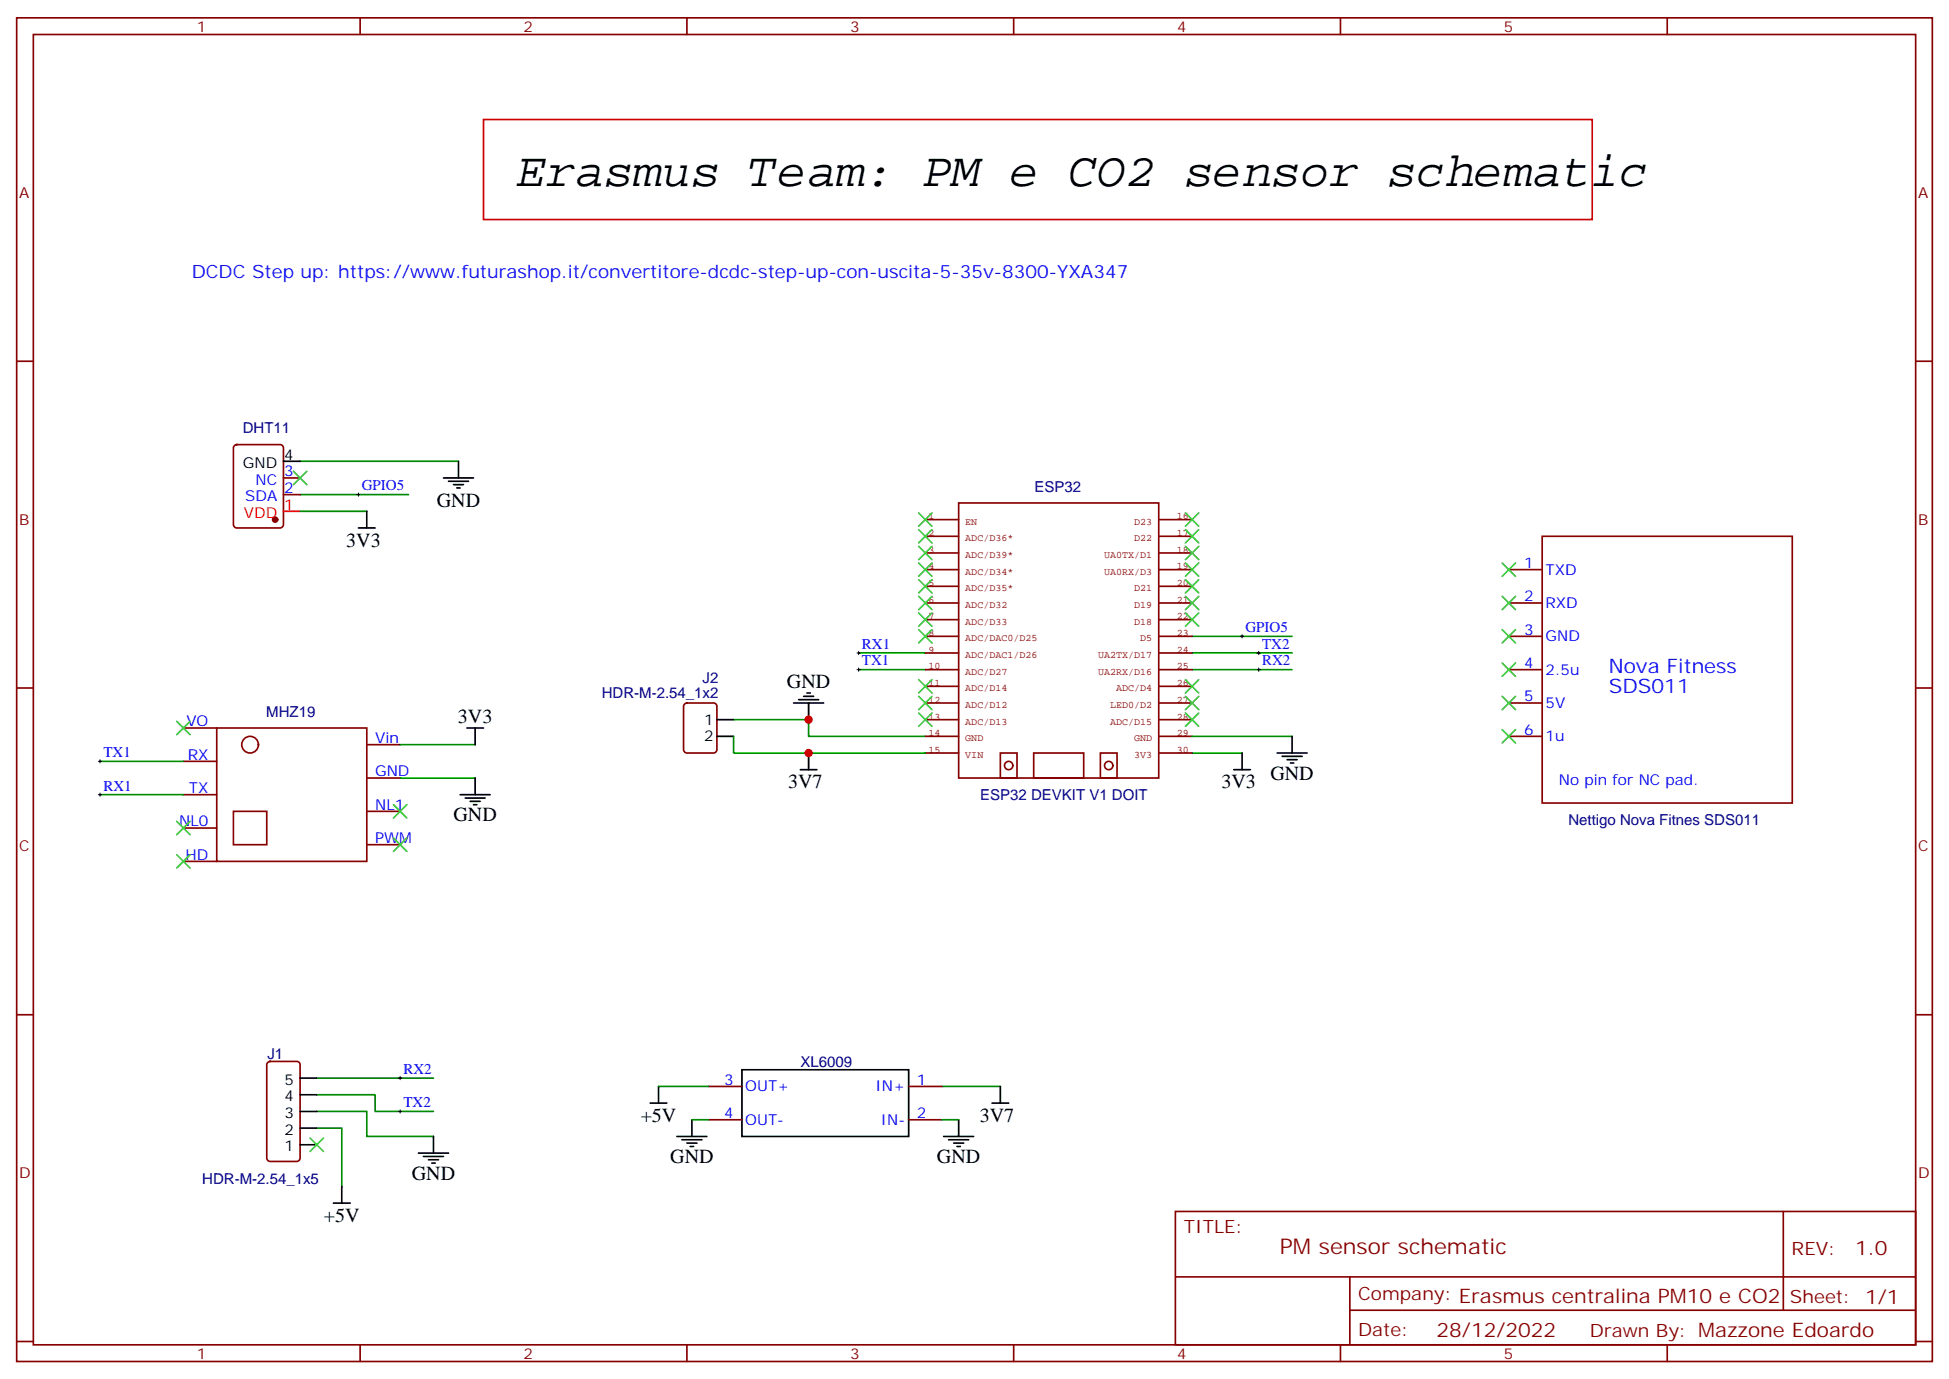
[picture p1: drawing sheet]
<svg xmlns="http://www.w3.org/2000/svg" width="412mm" height="292mm" viewBox="0 0 412 292" stroke-linecap="round" stroke-linejoin="round" font-family="sans-serif">
<g fill="none" stroke="#870000" stroke-width=".35">
<path d="M3.5 3.8h405.4v284.3h-405.4zM7.1 7.3h398.2v277.3h-398.2zM76.2 3.8v3.5M145.3 3.8v3.5M214.5 3.8v3.5M283.6 3.8v3.5M352.8 3.8v3.5M3.5 76.4h3.6M405.3 76.4h3.6M49.6 94.3l.5-.2h9.2a.71 .71 0 0 1 .7 .7v16.2a.76 .76 0 0 1-.7 .7h-9.2a.76 .76 0 0 1-.7-.7v-16.2zM60 104.7h3.5M60 101.1h3.5"/>
<path d="M326.3 113.5h52.9v56.4h-52.9zM319.3 120.5h7M319.3 127.6h7M319.3 134.7h7M3.5 145.6h3.6M38.8 154.1h7.1M45.9 154.1h31.7v28.2h-31.7zM77.6 157.6h7.1M144.9 149l.4-.2h5.7a.71 .71 0 0 1 .7 .7v9.1a.76 .76 0 0 1-.7 .7h-5.7a.76 .76 0 0 1-.7-.7v-9.1zM319.3 141.7h7M319.3 148.8h7M319.3 155.8h7"/>
<path d="M405.3 145.6h3.6M38.8 175.2h7.1M38.8 168.2h7.1M38.8 161.1h7.1M49.4 171.7h7v7.1h-7zM77.6 178.8h7.1M77.6 171.7h7.1M77.6 164.6h7.1M38.8 182.3h7.1M3.5 214.7h3.6M405.3 214.7h3.6M56.7 224.8l.4-.2h5.7a.71 .71 0 0 1 .7 .7v19.8a.76 .76 0 0 1-.7 .7h-5.7a.76 .76 0 0 1-.7-.7v-19.8z"/>
<path d="M149.9 229.9h7.1M149.9 237h7.1M192.3 229.9h7M192.3 237h7M248.7 256.4h156.6v28.2h-156.6zM377.3 256.4v20.9M248.7 270.2h156.5M285.6 277.3h119.6M285.6 270.2v14.1M3.5 283.9h3.6M76.2 284.6v3.5M145.3 284.6v3.5"/>
<path d="M214.5 284.6v3.5M283.6 284.6v3.5M352.8 284.6v3.5M405.3 283.9h3.6"/>
<circle cx="52.9" cy="157.6" r="1.76"/>
</g>
<g fill="none" stroke="#008700" stroke-width=".35">
<path d="M63.5 97.6h33.5M63.5 104.7h22.9M63.5 108.2h14.1M181.7 138.2h14.1M252.2 134.7h21.2M252.2 138.2h21.2M84.7 157.6h15.8M155.2 152.3h15.9v3.5h24.7M155.2 155.8v3.5h40.6M181.7 141.7h14.1M252.2 159.3h10.6M252.2 141.7h21.2"/>
<path d="M252.2 155.8h21.2M21.2 168.2h17.6M21.2 161.1h17.6M84.7 164.6h15.8M67 231.7h12.4v3.5h12.3M67 235.2h10.6v5.3h14.1M67 238.7h5.3v12.4M67 228.1h24.7M139.3 229.9h10.6M146.4 237h3.5M199.3 229.9h12.4M199.3 237h3.5"/>
</g>
<g fill="none" stroke="#000" stroke-width=".35">
<path d="M60 97.6h3.5M97 97.6v3.5M75.8 111.7h3.6M77.6 108.2v3.5M93.8 101.1h6.4M94.9 101.8h4.2M96 102.6h2.1M96.7 103.3h.7M98.8 154.1h3.5M100.5 154.1v3.5M151.7 152.3h3.5M151.7 155.8h3.5"/>
<path d="M167.9 148.8h6.4M169 148.1h4.2M170 147.4h2.2M170.7 146.6h.7M171.1 148.8v3.5M171.1 159.3v3.6M262.8 159.3v3.6M270.2 159.3h6.4M273.4 155.8v3.5M97.4 168.2h6.3M98.4 168.9h4.3M99.5 169.6h2.1"/>
<path d="M100.2 170.3h.7M100.5 164.6v3.6M169.3 162.9h3.6M261.1 162.9h3.5M271.3 160.1h4.2M272.3 160.8h2.2M273 161.5h.8M63.5 238.7h3.5M63.5 235.2h3.5M63.5 231.7h3.5M63.5 228.1h3.5M137.6 233.4h3.5"/>
<path d="M139.3 229.9v3.5M146.4 237v3.5M157 226.4h35.3v14.1h-35.3zM202.8 237v3.5M209.9 233.4h3.5M211.7 229.9v3.5M63.5 242.3h3.5M70.6 254.6h3.5M72.3 251.1v3.5M88.5 244h6.4M89.6 244.7h4.2M90.7 245.4h2.1"/>
<path d="M91.4 246.1h.7M91.7 240.5v3.5M143.2 240.5h6.4M144.3 241.2h4.2M145.3 241.9h2.2M146 242.6h.8M199.7 240.5h6.3M200.7 241.2h4.3M201.8 241.9h2.1M202.5 242.6h.7"/>
</g>
<g fill="none" stroke="#000" stroke-width=".21">
<path d="M75.5 104.7h.7M75.8 104.3v.7M181.3 138.2h.7M181.7 137.8v.7M262.5 134.7h.7M262.8 134.3v.7M266 138.2h.7M266.3 137.8v.7M181.3 141.7h.7M181.7 141.4v.7M266 141.7h.7M266.3 141.4v.7"/>
<path d="M20.8 168.2h.7M20.8 161.1h.7M21.2 160.8v.7M21.2 167.8v.7M84.3 228.1h.7M84.3 235.2h.7M84.7 227.8v.7M84.7 234.8v.7"/>
</g>
<circle cx="58.2" cy="110" r=".53" fill="#870000" stroke="#870000" stroke-width=".35"/>
<path d="M60 108.2h3.5" fill="none" stroke="#f00" stroke-width=".35"/>
<path d="M102.3 25.3h234.6v21.2h-234.6z" fill="none" stroke="#c00" stroke-width=".35"/>
<g fill="none" stroke="#850000" stroke-width=".35">
<path d="M195.8 110h7M195.8 113.5h7M195.8 117h7M202.8 106.4h42.4v58.2h-42.4zM245.2 110h7M245.2 113.5h7M245.2 117h7M195.8 120.5h7M195.8 124.1h7M195.8 127.6h7M195.8 131.1h7M195.8 134.7h7"/>
<path d="M195.8 138.2h7M245.2 120.5h7M245.2 124.1h7M245.2 127.6h7M245.2 131.1h7M245.2 134.7h7M245.2 138.2h7M195.8 141.7h7M195.8 145.2h7M195.8 148.8h7M195.8 152.3h7M195.8 155.8h7"/>
<path d="M195.8 159.3h7M211.7 159.3h3.5v5.3h-3.5zM218.7 159.3h10.6v5.3h-10.6zM232.8 159.3h3.6v5.3h-3.6zM245.2 141.7h7M245.2 145.2h7M245.2 148.8h7M245.2 152.3h7M245.2 155.8h7M245.2 159.3h7M214.3 162a.88 .88 0 0 0-1.2-.8 .88 .88 0 0 0-.3 1.4 .88 .88 0 0 0 1.4-.3l.1-.3M235.5 162a.88 .88 0 0 0-1.2-.8 .88 .88 0 0 0-.3 1.4 .88 .88 0 0 0 1.4-.3l.1-.3"/>
</g>
<g fill="none" stroke="#3c3" stroke-width=".35">
<path d="M62.1 99.7l2.8 2.9M64.9 99.7l-2.8 2.9M194.4 119.1l2.8 2.9M194.4 115.6l2.8 2.8M194.4 112.1l2.8 2.8M194.4 108.5l2.8 2.9M197.2 112.1l-2.8 2.8M197.2 119.1l-2.8 2.9M197.2 115.6l-2.8 2.8M197.2 108.5l-2.8 2.9M250.8 108.5l2.8 2.9M250.8 112.1l2.8 2.8"/>
<path d="M250.8 115.6l2.8 2.8M250.8 119.1l2.8 2.9M253.6 108.5l-2.8 2.9M253.6 112.1l-2.8 2.8M253.6 115.6l-2.8 2.8M253.6 119.1l-2.8 2.9M317.9 119.1l2.8 2.9M320.7 119.1l-2.8 2.9M194.4 133.2l2.8 2.9M194.4 129.7l2.8 2.8M194.4 126.2l2.8 2.8M194.4 122.7l2.8 2.8"/>
<path d="M197.2 133.2l-2.8 2.9M197.2 129.7l-2.8 2.8M197.2 126.2l-2.8 2.8M197.2 122.7l-2.8 2.8M250.8 122.7l2.8 2.8M250.8 126.2l2.8 2.8M250.8 129.7l2.8 2.8M253.6 122.7l-2.8 2.8M253.6 126.2l-2.8 2.8M253.6 129.7l-2.8 2.8M317.9 126.2l2.8 2.8M317.9 133.2l2.8 2.9"/>
<path d="M320.7 126.2l-2.8 2.8M320.7 133.2l-2.8 2.9M37.4 152.6l2.8 2.9M40.2 152.6l-2.8 2.9M194.4 150.9l2.8 2.8M194.4 147.4l2.8 2.8M194.4 143.8l2.8 2.8M197.2 150.9l-2.8 2.8M197.2 147.4l-2.8 2.8M197.2 143.8l-2.8 2.8M250.8 143.8l2.8 2.8M250.8 147.4l2.8 2.8"/>
<path d="M250.8 150.9l2.8 2.8M253.6 143.8l-2.8 2.8M253.6 147.4l-2.8 2.8M253.6 150.9l-2.8 2.8M317.9 140.3l2.8 2.8M317.9 147.4l2.8 2.8M317.9 154.4l2.8 2.8M320.7 140.3l-2.8 2.8M320.7 147.4l-2.8 2.8M320.7 154.4l-2.8 2.8M37.4 173.8l2.8 2.8M40.2 173.8l-2.8 2.8"/>
<path d="M83.3 170.3l2.8 2.8M83.3 177.3l2.8 2.9M86.1 170.3l-2.8 2.8M86.1 177.3l-2.8 2.9M37.4 180.9l2.8 2.8M40.2 180.9l-2.8 2.8M65.6 240.8l2.8 2.9M68.4 240.8l-2.8 2.9"/>
</g>
<g fill="#c00">
<circle cx="171.1" cy="159.3" r=".88"/>
<circle cx="171.1" cy="152.3" r=".88"/>
</g>
<text font-size="10.2" x="109.4" y="39.4">Erasmus Team: PM e CO2 sensor schematic</text>
<text font-size="4.6" fill="#800" x="270.8" y="265.4">PM sensor schematic</text>
<g font-size="4.2">
<text x="92.4" y="107.2">GND</text>
<text x="73.3" y="115.7">3V3</text>
<text x="166.5" y="145.5">GND</text>
<text x="96.9" y="152.9">3V3</text>
<text x="166.7" y="166.8">3V7</text>
<text x="258.5" y="166.8">3V3</text>
<text x="268.8" y="165">GND</text>
<text x="96" y="173.8">GND</text>
<text x="135.6" y="237.4">+5V</text>
<text x="207.3" y="237.4">3V7</text>
<text x="87.1" y="249.7">GND</text>
<text x="141.8" y="246.1">GND</text>
<text x="198.3" y="246.1">GND</text>
<text x="68.5" y="258.6">+5V</text>
</g>
<g font-size="4.2" fill="#00f">
<text x="340.4" y="142.4">Nova Fitness</text>
<text x="340.4" y="146.6">SDS011</text>
</g>
<g font-size="4.2" fill="#800">
<text x="392.5" y="265.6">1.0</text>
<text x="304" y="283">28/12/2022</text>
</g>
<text font-size="3.9" fill="#00f" x="40.6" y="58.8">DCDC Step up: https://www.futurashop.it/convertitore-dcdc-step-up-con-uscita-5-35v-8300-YXA347</text>
<g font-size="3.9" fill="#800">
<text x="250.5" y="260.9">TITLE:</text>
<text x="379.1" y="265.6">REV:</text>
<text x="287.4" y="275.1">Company: Erasmus centralina PM10 e CO2</text>
<text x="378.7" y="275.8">Sheet: 1/1</text>
<text x="287.4" y="282.8">Date:</text>
<text x="336.4" y="282.9">Drawn By: Mazzone Edoardo</text>
</g>
<g font-size="3.2" fill="#800">
<text x="41.6" y="6.8">1</text>
<text x="110.8" y="6.8">2</text>
<text x="179.9" y="6.8">3</text>
<text x="249.1" y="6.8">4</text>
<text x="318.2" y="6.8">5</text>
<text x="4.1" y="41.9">A</text>
<text x="405.9" y="41.9">A</text>
<text x="4.1" y="111">B</text>
<text x="405.9" y="111">B</text>
<text x="4.1" y="180.2">C</text>
<text x="405.9" y="180.2">C</text>
<text x="4.1" y="249.3">D</text>
<text x="405.9" y="249.3">D</text>
<text x="41.6" y="287.6">1</text>
<text x="110.8" y="287.6">2</text>
<text x="179.9" y="287.6">3</text>
<text x="249.1" y="287.6">4</text>
<text x="318.2" y="287.6">5</text>
</g>
<g font-size="3.2" fill="#000080">
<text x="51.4" y="91.7">DHT11</text>
<text x="218.9" y="104">ESP32</text>
<text x="127.3" y="147.7">HDR-M-2.54_1x2</text>
<text x="148.7" y="144.5">J2</text>
<text x="56.3" y="151.7">MHZ19</text>
<text x="207.4" y="169.3">ESP32 DEVKIT V1 DOIT</text>
<text x="331.9" y="174.7">Nettigo Nova Fitnes SDS011</text>
<text x="56.6" y="224">J1</text>
<text x="169.4" y="225.7">XL6009</text>
<text x="42.8" y="250.5">HDR-M-2.54_1x5</text>
</g>
<g font-size="3.2">
<text x="51.4" y="99">GND</text>
<text x="60.1" y="97.3">4</text>
<text x="149" y="153.4">1</text>
<text x="149" y="156.9">2</text>
<text x="60.2" y="233.1">4</text>
<text x="60.2" y="229.6">5</text>
<text x="60.2" y="236.6">3</text>
<text x="60.2" y="243.7">1</text>
<text x="60.2" y="240.1">2</text>
</g>
<g font-size="3.2" fill="#00f">
<text x="60.1" y="100.8">3</text>
<text x="51.9" y="106.1">SDA</text>
<text x="54.1" y="102.6">NC</text>
<text x="60.1" y="104.3">2</text>
<text x="76.6" y="103.8">GPIO5</text>
<text x="322.5" y="120.2">1</text>
<text x="327" y="121.6">TXD</text>
<text x="322.5" y="127.2">2</text>
<text x="327" y="128.7">RXD</text>
<text x="182.4" y="137.3">RX1</text>
<text x="263.5" y="133.8">GPIO5</text>
<text x="267.1" y="137.3">TX2</text>
<text x="322.5" y="134.3">3</text>
<text x="327" y="135.7">GND</text>
<text x="182.4" y="140.8">TX1</text>
<text x="267.1" y="140.8">RX2</text>
<text x="322.5" y="141.4">4</text>
<text x="327" y="142.8">2.5u</text>
<text x="322.5" y="148.4">5</text>
<text x="327" y="149.8">5V</text>
<text x="39.4" y="153.7">VO</text>
<text x="322.5" y="155.5">6</text>
<text x="21.9" y="160.2">TX1</text>
<text x="39.7" y="160.8">RX</text>
<text x="79.4" y="157.2">Vin</text>
<text x="327" y="156.9">1u</text>
<text x="21.9" y="167.3">RX1</text>
<text x="40" y="167.8">TX</text>
<text x="79.4" y="164.3">GND</text>
<text x="329.8" y="166.1">No pin for NC pad.</text>
<text x="79.4" y="171.3">NL1</text>
<text x="37.9" y="174.9">NL0</text>
<text x="79.4" y="178.4">PWM</text>
<text x="39.3" y="181.9">HD</text>
<text x="85.4" y="227.3">RX2</text>
<text x="153.2" y="229.6">3</text>
<text x="157.7" y="231">OUT+</text>
<text x="185.3" y="231">IN+</text>
<text x="194" y="229.6">1</text>
<text x="85.4" y="234.3">TX2</text>
<text x="153.2" y="236.6">4</text>
<text x="157.7" y="238">OUT-</text>
<text x="186.4" y="238">IN-</text>
<text x="194" y="236.6">2</text>
</g>
<g font-size="3.2" fill="#f00">
<text x="60.1" y="107.8">1</text>
<text x="51.6" y="109.6">VDD</text>
</g>
<g font-size="2.1" fill="#840000">
<text x="196.5" y="109.9">1</text>
<text x="196.5" y="113.5">2</text>
<text x="204.3" y="111">EN</text>
<text x="240" y="111">D23</text>
<text x="249" y="109.9">16</text>
<text x="249" y="113.5">17</text>
<text x="196.5" y="117">3</text>
<text x="204.3" y="114.5">ADC/D36*</text>
<text x="204.3" y="118.1">ADC/D39*</text>
<text x="233.6" y="118.1">UA0TX/D1</text>
<text x="240" y="114.5">D22</text>
<text x="249" y="117">18</text>
<text x="196.5" y="120.5">4</text>
<text x="196.5" y="124">5</text>
<text x="204.3" y="121.6">ADC/D34*</text>
<text x="204.3" y="125.1">ADC/D35*</text>
<text x="233.6" y="121.6">UA0RX/D3</text>
<text x="240" y="125.1">D21</text>
<text x="249" y="120.5">19</text>
<text x="249" y="124">20</text>
<text x="196.5" y="127.6">6</text>
<text x="196.5" y="131.1">7</text>
<text x="204.3" y="128.7">ADC/D32</text>
<text x="240" y="128.7">D19</text>
<text x="249" y="127.6">21</text>
<text x="249" y="131.1">22</text>
<text x="196.5" y="134.6">8</text>
<text x="204.3" y="132.2">ADC/D33</text>
<text x="204.3" y="135.7">ADC/DAC0/D25</text>
<text x="240" y="132.2">D18</text>
<text x="241.2" y="135.7">D5</text>
<text x="249" y="134.6">23</text>
<text x="196.5" y="141.7">10</text>
<text x="196.5" y="138.1">9</text>
<text x="204.3" y="142.8">ADC/D27</text>
<text x="204.3" y="139.2">ADC/DAC1/D26</text>
<text x="232.3" y="139.2">UA2TX/D17</text>
<text x="232.3" y="142.8">UA2RX/D16</text>
<text x="249" y="138.1">24</text>
<text x="249" y="141.7">25</text>
<text x="196.5" y="145.2">11</text>
<text x="196.5" y="148.7">12</text>
<text x="204.3" y="146.3">ADC/D14</text>
<text x="204.3" y="149.8">ADC/D12</text>
<text x="234.9" y="149.8">LED0/D2</text>
<text x="236.1" y="146.3">ADC/D4</text>
<text x="249" y="145.2">26</text>
<text x="249" y="148.7">27</text>
<text x="196.5" y="152.3">13</text>
<text x="196.5" y="155.8">14</text>
<text x="204.3" y="153.4">ADC/D13</text>
<text x="234.9" y="153.4">ADC/D15</text>
<text x="249" y="152.3">28</text>
<text x="249" y="155.8">29</text>
<text x="196.5" y="159.3">15</text>
<text x="204.3" y="156.9">GND</text>
<text x="204.3" y="160.4">VIN</text>
<text x="240" y="156.9">GND</text>
<text x="240" y="160.4">3V3</text>
<text x="249" y="159.3">30</text>
</g>
</svg>
